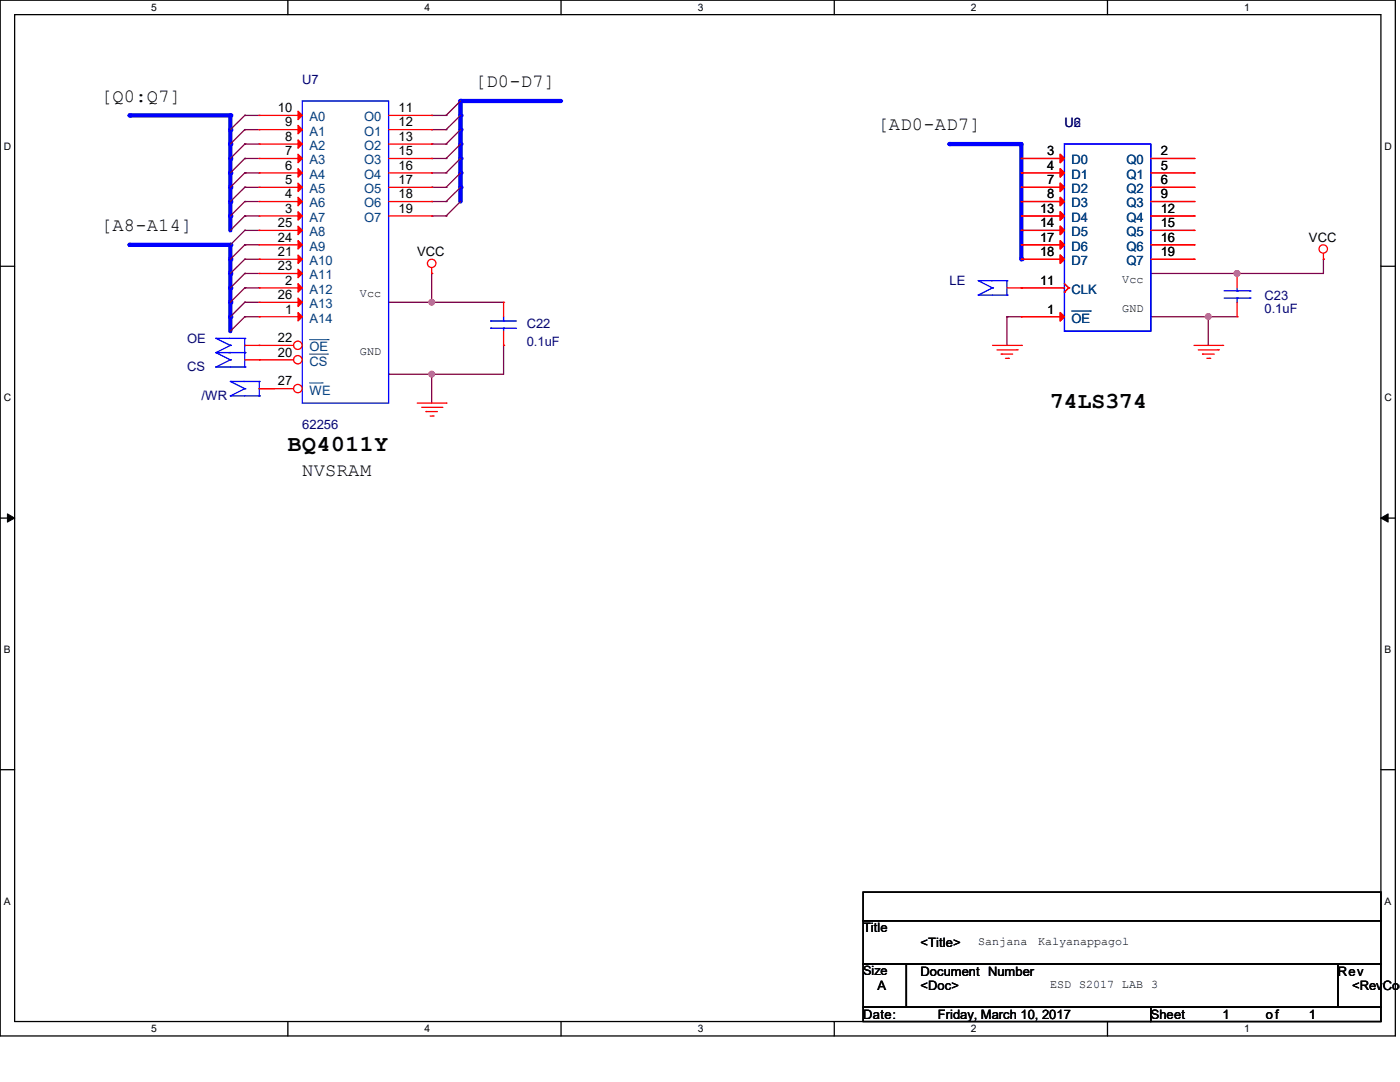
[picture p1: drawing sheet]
<svg xmlns="http://www.w3.org/2000/svg" width="279mm" height="216mm" viewBox="0 0 279 216" stroke-linecap="round" stroke-linejoin="round" font-family="sans-serif">
<path d="M0 0h278.5v206.7h-278.5zM2.9 2.9h272.7v200.9h-272.7z" fill="none" stroke="#000" stroke-width=".25"/>
<g fill="#fff">
<path d="M30.2 .3h1.1v2.3h-1.1z"/>
<path d="M30.2 204.1h1.1v2.3h-1.1z"/>
</g>
<path d="M57.4 0v2.9M57.4 203.8v2.9" fill="none" stroke="#000" stroke-width=".25"/>
<g fill="#fff">
<path d="M84.7 .3h1.1v2.3h-1.1z"/>
<path d="M84.7 204.1h1.1v2.3h-1.1z"/>
</g>
<path d="M112 0v2.9M112 203.8v2.9" fill="none" stroke="#000" stroke-width=".25"/>
<g fill="#fff">
<path d="M139.2 .3h1.1v2.3h-1.1z"/>
<path d="M139.2 204.1h1.1v2.3h-1.1z"/>
</g>
<path d="M166.5 0v2.9M166.5 203.8v2.9" fill="none" stroke="#000" stroke-width=".25"/>
<g fill="#fff">
<path d="M193.8 .3h1.1v2.3h-1.1z"/>
<path d="M193.8 204.1h1.1v2.3h-1.1z"/>
</g>
<path d="M221 0v2.9M221 203.8v2.9" fill="none" stroke="#000" stroke-width=".25"/>
<g fill="#fff">
<path d="M248.3 .3h1.1v2.3h-1.1z"/>
<path d="M248.3 204.1h1.1v2.3h-1.1z"/>
<path d="M.8 28h1.4v2.3h-1.4z"/>
<path d="M276.3 28h1.4v2.3h-1.4z"/>
<path d="M.8 78.2h1.4v2.3h-1.4z"/>
<path d="M276.3 78.2h1.4v2.3h-1.4z"/>
</g>
<path d="M0 53.1h2.9M275.6 53.1h2.9" fill="none" stroke="#000" stroke-width=".25"/>
<g fill="#fff">
<path d="M.8 128.5h1.3v2.2h-1.3z"/>
<path d="M276.3 128.5h1.3v2.2h-1.3z"/>
</g>
<path d="M0 103.4h2.9M275.6 103.4h2.9" fill="none" stroke="#000" stroke-width=".25"/>
<path d="M1.5 102.5l1.4 .9-1.4 .8zM275.6 103.4l1.4-.9v1.7z" fill="#000" stroke="#000" stroke-width=".2"/>
<g fill="#fff">
<path d="M.8 178.7h1.3v2.2h-1.3z"/>
<path d="M276.3 178.7h1.3v2.2h-1.3z"/>
</g>
<path d="M0 153.6h2.9M275.6 153.6h2.9" fill="none" stroke="#000" stroke-width=".25"/>
<path d="M229.7 54.6h.1M246.9 54.6h.1M264.1 51.7h.1M264.1 51.7v2.9h-34.4M201 63.2h.1M201 63.2h2.8M201 63.2v5.7M229.7 63.2h.1M229.7 63.2h17.2M241.1 63.2h.1M241.1 63.2v5.7" fill="none" stroke="#800040" stroke-width=".25"/>
<g fill="#f0f" stroke="#f0f" stroke-width=".25">
<circle cx="246.9" cy="54.6" r=".56"/>
<circle cx="241.1" cy="63.2" r=".55"/>
</g>
<path d="M203.8 28.7v23" fill="none" stroke="#00f" stroke-width=".85"/>
<circle cx="203.8" cy="51.7" r=".42" fill="#00f"/>
<path d="M189.5 28.7h14.3" fill="none" stroke="#00f" stroke-width=".85"/>
<circle cx="189.5" cy="28.7" r=".42" fill="#00f"/>
<path d="M86.1 54.6h.1M86.1 54.6v5.7M77.6 60.3h.1M77.6 74.7h.1M77.6 60.3h22.9M77.6 74.7h22.9M86.1 60.3h.1M86.1 74.7h.1M86.1 74.7v5.7" fill="none" stroke="#800040" stroke-width=".25"/>
<g fill="#f0f" stroke="#f0f" stroke-width=".25">
<circle cx="86.1" cy="60.3" r=".55"/>
<circle cx="86.1" cy="74.7" r=".55"/>
</g>
<path d="M91.9 20.2v2.8" fill="none" stroke="#00f" stroke-width=".85"/>
<circle cx="91.9" cy="20.2" r=".42" fill="#00f"/>
<g fill="none" stroke="#800040" stroke-width=".25">
<path d="M86.1 23h.1M86.1 25.9h.1M86.1 28.7h.1M86.1 31.6h.1M86.1 34.5h.1M86.1 37.4h.1M86.1 23h2.9M86.1 25.9h2.9M86.1 28.7h2.9M86.1 31.6h2.9M86.1 34.5h2.9M86.1 37.4h2.9"/>
<path d="M86.1 40.2h.1M86.1 43.1h.1M86.1 40.2h2.9M86.1 43.1h2.9"/>
</g>
<path d="M91.9 23v2.9" fill="none" stroke="#00f" stroke-width=".85"/>
<circle cx="91.9" cy="23" r=".42" fill="#00f"/>
<path d="M91.9 25.9v2.8" fill="none" stroke="#00f" stroke-width=".85"/>
<circle cx="91.9" cy="25.9" r=".42" fill="#00f"/>
<path d="M91.9 28.7v2.9" fill="none" stroke="#00f" stroke-width=".85"/>
<circle cx="91.9" cy="28.7" r=".42" fill="#00f"/>
<path d="M91.9 31.6v2.9" fill="none" stroke="#00f" stroke-width=".85"/>
<circle cx="91.9" cy="31.6" r=".42" fill="#00f"/>
<path d="M91.9 34.5v2.9" fill="none" stroke="#00f" stroke-width=".85"/>
<circle cx="91.9" cy="34.5" r=".42" fill="#00f"/>
<path d="M91.9 37.4v2.8" fill="none" stroke="#00f" stroke-width=".85"/>
<circle cx="91.9" cy="37.4" r=".42" fill="#00f"/>
<path d="M91.9 20.2h20.1" fill="none" stroke="#00f" stroke-width=".85"/>
<circle cx="91.9" cy="20.2" r=".42" fill="#00f"/>
<path d="M46 23v2.9" fill="none" stroke="#00f" stroke-width=".85"/>
<circle cx="46" cy="23" r=".42" fill="#00f"/>
<g fill="none" stroke="#800040" stroke-width=".25">
<path d="M48.9 23h.1M48.9 25.9h.1M48.9 28.7h.1M48.9 31.6h.1M48.9 34.5h.1M48.9 37.4h.1M48.9 23h2.8M48.9 25.9h2.8M48.9 28.7h2.8M48.9 31.6h2.8M48.9 34.5h2.8M48.9 37.4h2.8"/>
<path d="M48.9 40.2h.1M48.9 43.1h.1M48.9 40.2h2.8M48.9 43.1h2.8"/>
</g>
<path d="M46 25.9v2.8" fill="none" stroke="#00f" stroke-width=".85"/>
<circle cx="46" cy="25.9" r=".42" fill="#00f"/>
<path d="M46 28.7v2.9" fill="none" stroke="#00f" stroke-width=".85"/>
<circle cx="46" cy="28.7" r=".42" fill="#00f"/>
<path d="M46 31.6v2.9" fill="none" stroke="#00f" stroke-width=".85"/>
<circle cx="46" cy="31.6" r=".42" fill="#00f"/>
<path d="M46 34.5v2.9" fill="none" stroke="#00f" stroke-width=".85"/>
<circle cx="46" cy="34.5" r=".42" fill="#00f"/>
<path d="M46 37.4v2.8" fill="none" stroke="#00f" stroke-width=".85"/>
<circle cx="46" cy="37.4" r=".42" fill="#00f"/>
<path d="M46 40.2v2.9" fill="none" stroke="#00f" stroke-width=".85"/>
<circle cx="46" cy="40.2" r=".42" fill="#00f"/>
<path d="M46 43.1v2.9" fill="none" stroke="#00f" stroke-width=".85"/>
<circle cx="46" cy="43.1" r=".42" fill="#00f"/>
<path d="M46 48.9v2.8" fill="none" stroke="#00f" stroke-width=".85"/>
<circle cx="46" cy="48.9" r=".42" fill="#00f"/>
<g fill="none" stroke="#800040" stroke-width=".25">
<path d="M48.9 46h.1M48.9 48.9h.1M48.9 51.7h.1M48.9 54.6h.1M48.9 57.4h.1M48.9 46h2.8M48.9 48.9h2.8M48.9 51.7h2.8M48.9 54.6h2.8M48.9 57.4h2.8M48.9 60.3h.1M48.9 63.2h.1"/>
<path d="M48.9 60.3h2.8M48.9 63.2h2.8"/>
</g>
<path d="M46 51.7v2.9" fill="none" stroke="#00f" stroke-width=".85"/>
<circle cx="46" cy="51.7" r=".42" fill="#00f"/>
<path d="M46 54.6v2.8" fill="none" stroke="#00f" stroke-width=".85"/>
<circle cx="46" cy="54.6" r=".42" fill="#00f"/>
<path d="M46 57.4v2.9" fill="none" stroke="#00f" stroke-width=".85"/>
<circle cx="46" cy="57.4" r=".42" fill="#00f"/>
<path d="M46 60.3v2.9" fill="none" stroke="#00f" stroke-width=".85"/>
<circle cx="46" cy="60.3" r=".42" fill="#00f"/>
<path d="M46 63.2v2.9" fill="none" stroke="#00f" stroke-width=".85"/>
<circle cx="46" cy="63.2" r=".42" fill="#00f"/>
<path d="M25.9 48.9h20.1" fill="none" stroke="#00f" stroke-width=".85"/>
<circle cx="25.9" cy="48.9" r=".42" fill="#00f"/>
<path d="M25.9 23h20.1" fill="none" stroke="#00f" stroke-width=".85"/>
<circle cx="25.9" cy="23" r=".42" fill="#00f"/>
<g fill="none" stroke="#800040" stroke-width=".25">
<path d="M48.9 23h.1M48.9 25.9h.1M48.9 28.7h.1M48.9 31.6h.1M48.9 34.5h.1M48.9 37.4h.1M48.9 23l-2.9 2.9M48.9 25.9l-2.9 2.8M48.9 28.7l-2.9 2.9M48.9 31.6l-2.9 2.9M48.9 34.5l-2.9 2.9M48.9 37.4l-2.9 2.8"/>
<path d="M89 23h.1M89 25.9h.1M89 28.7h.1M89 31.6h.1M89 34.5h.1M89 37.4h.1M91.9 20.2l-2.9 2.8M91.9 23l-2.9 2.9M91.9 25.9l-2.9 2.8M91.9 28.7l-2.9 2.9M91.9 31.6l-2.9 2.9M91.9 34.5l-2.9 2.9"/>
<path d="M91.9 37.4l-2.9 2.8M48.9 40.2h.1M48.9 43.1h.1M48.9 46h.1M48.9 48.9h.1M48.9 51.7h.1M48.9 54.6h.1M48.9 57.4h.1M48.9 40.2l-2.9 2.9M48.9 43.1l-2.9 2.9M48.9 46l-2.9 2.9M48.9 48.9l-2.9 2.8"/>
<path d="M48.9 51.7l-2.9 2.9M48.9 54.6l-2.9 2.8M48.9 57.4l-2.9 2.9M89 40.2h.1M89 43.1h.1M91.9 40.2l-2.9 2.9M48.9 60.3h.1M48.9 63.2h.1M48.9 63.2l-2.9 2.9M48.9 60.3l-2.9 2.9M100.5 68.9h.1M100.5 68.9v5.8"/>
</g>
<g fill="none" stroke="#f00" stroke-width=".25">
<path d="M51.7 23h.1M51.7 25.9h.1M51.7 28.7h.1M51.7 31.6h.1M51.7 34.5h.1M51.7 37.4h.1M51.7 23h8.6M51.7 25.9h8.6M51.7 28.7h8.6M51.7 31.6h8.6M51.7 34.5h8.6M51.7 37.4h8.6"/>
<path d="M51.7 40.2h.1M51.7 43.1h.1M51.7 46h.1M51.7 48.9h.1M51.7 51.7h.1M51.7 54.6h.1M51.7 57.4h.1M51.7 57.4h8.6M51.7 40.2h8.6M51.7 43.1h8.6M51.7 46h8.6M51.7 48.9h8.6"/>
<path d="M51.7 51.7h8.6M51.7 54.6h8.6M86.1 54.6h.1M86.1 53.4v1.2M201 57.4h2.8M203.8 57.4h.1M264.1 51.7h.1M264.1 50.5v1.2M48.9 71.8h2.8M51.7 71.8h.1M51.7 60.3h.1M51.7 63.2h.1"/>
<path d="M51.7 60.3h8.6M51.7 63.2h8.6M198.1 68.9h5.7M199 69.8h4M199.8 70.7h.1M199.8 70.7h2.3M200.7 71.5h.6M201.3 71.5h.1M203 69.8h.1M203.8 68.9h.1M238.3 68.9h5.7M239.1 69.8h4.1"/>
<path d="M240 70.7h.1M240 70.7h2.3M240.9 71.5h.5M241.4 71.5h.1M243.2 69.8h.1M244 68.9h.1M83.3 80.4h5.7M84.2 81.3h4M85 82.1h.1M85 82.1h2.3M85.9 83h.5M86.4 83h.1"/>
<path d="M88.2 81.3h.1M89 80.4h.1"/>
<circle cx="86.2" cy="52.6" r=".84"/>
<circle cx="264.1" cy="49.7" r=".84"/>
</g>
<path d="M172.3 178h103.3v5.7h-103.3zM172.3 183.7h103.3v8.7h-103.3zM172.3 192.4h8.6v8.6h-8.6zM180.9 192.4h86.1v8.6h-86.1zM267 192.4h8.6v8.6h-8.6zM172.3 201h57.4v2.8h-57.4zM229.7 201h45.9v2.8h-45.9z" fill="none" stroke="#000" stroke-width=".25"/>
<g fill="none" stroke="#00f" stroke-width=".25">
<path d="M60.3 20.2h17.3v60.2h-17.3zM195.2 56h.1M195.2 58.9h.1M195.2 56h5.8M195.2 58.9h5.8M195.2 56l2.9 1.4M198.1 57.4h.1M198.1 57.4l-2.9 1.5M201 56h.1M201 58.9h.1M201 56v2.9M43.1 70.4h.1"/>
<path d="M43.1 73.2h.1M43.1 70.4h5.8M43.1 73.2h5.8M43.1 70.4l2.9 1.4M46 71.8h.1M46 71.8l-2.9 1.4M48.9 70.4h.1M48.9 73.2h.1M48.9 70.4v2.8"/>
</g>
<g fill="#f00" stroke="#f00" stroke-width=".25">
<path d="M59.5 22.2l.8 .8-.8 .9z"/>
<path d="M59.5 25l.8 .9-.8 .8z"/>
<path d="M59.5 27.9l.8 .8-.8 .9z"/>
<path d="M59.5 30.8l.8 .8-.8 .9z"/>
<path d="M59.5 33.7l.8 .8-.8 .8z"/>
<path d="M59.5 36.5l.8 .9-.8 .8z"/>
<path d="M59.5 39.4l.8 .8-.8 .9z"/>
<path d="M59.5 42.2l.8 .9-.8 .8z"/>
<path d="M59.5 45.1l.8 .9-.8 .8z"/>
<path d="M59.5 48l.8 .9-.8 .8z"/>
<path d="M59.5 50.9l.8 .8-.8 .9z"/>
<path d="M59.5 53.7l.8 .9-.8 .8z"/>
<path d="M59.5 56.6l.8 .8-.8 .9z"/>
<path d="M59.5 59.5l.8 .8-.8 .9z"/>
<path d="M59.5 62.4l.8 .8-.8 .9z"/>
</g>
<circle cx="59.4" cy="77.5" r=".84" fill="#fff" stroke="#f00" stroke-width=".25"/>
<g fill="none" stroke="#f00" stroke-width=".25">
<path d="M77.6 23h8.5M77.6 25.9h8.5M77.6 28.7h8.5M77.6 31.6h8.5M77.6 34.5h8.5M77.6 37.4h8.5M86.1 23h.1M86.1 25.9h.1M86.1 28.7h.1M86.1 31.6h.1M86.1 34.5h.1M86.1 37.4h.1"/>
<path d="M77.6 40.2h8.5M77.6 43.1h8.5M86.1 40.2h.1M86.1 43.1h.1M51.7 77.6h.1M51.7 77.6h6.9"/>
</g>
<path d="M61.8 76.4h2.5M64.3 76.4h.1" fill="none" stroke="#004080" stroke-width=".2"/>
<circle cx="59.4" cy="71.8" r=".84" fill="#fff" stroke="#f00" stroke-width=".25"/>
<path d="M51.7 71.8h.1M51.7 71.8h6.9" fill="none" stroke="#f00" stroke-width=".25"/>
<path d="M61.8 70.7h3.6M65.4 70.7h.1" fill="none" stroke="#004080" stroke-width=".2"/>
<circle cx="59.4" cy="68.9" r=".84" fill="#fff" stroke="#f00" stroke-width=".25"/>
<g fill="none" stroke="#f00" stroke-width=".25">
<path d="M203.8 31.6h.1M203.8 34.5h.1M203.8 37.4h.1M203.8 31.6h8.6M203.8 34.5h8.6M203.8 37.4h8.6M229.7 31.6h8.6M229.7 34.5h8.6M229.7 37.4h8.6M238.3 31.6h.1M238.3 34.5h.1M238.3 37.4h.1"/>
<path d="M203.8 40.2h.1M203.8 43.1h.1M203.8 46h.1M203.8 48.9h.1M203.8 51.7h.1M203.8 57.4h.1M203.8 40.2h8.6M203.8 43.1h8.6M203.8 46h8.6M203.8 48.9h8.6M203.8 51.7h8.6M203.8 57.4h8.6"/>
<path d="M212.4 58.3h.1M212.4 56.6l.9 .8M213.3 57.4h.1M213.3 57.4l-.9 .9M229.7 40.2h8.6M229.7 43.1h8.6M229.7 46h8.6M229.7 48.9h8.6M229.7 51.7h8.6M238.3 40.2h.1M238.3 43.1h.1M238.3 46h.1"/>
<path d="M238.3 48.9h.1M238.3 51.7h.1M246.9 54.6h.1M246.9 54.6v2.8M48.9 68.9h9.7M51.7 68.9h.1M51.7 77.6h2.9M54.6 77.6h.1M100.5 68.9h.1M100.5 60.3h.1M100.5 60.3v2.9M100.5 66.1v2.8"/>
<path d="M203.8 63.2h.1M203.8 63.2h8.6M246.9 63.2h.1M246.9 60.3v2.9"/>
</g>
<path d="M61.8 67.8h3.7M65.5 67.8h.1M213.9 62.1h3.7M217.6 62.1h.1" fill="none" stroke="#004080" stroke-width=".2"/>
<g fill="none" stroke="#00f" stroke-width=".25">
<path d="M212.4 28.7h17.3v37.4h-17.3zM244.3 59.5h5.2M244.3 58h5.2M246.9 58h.1M246.9 59.5h.1M246.9 57.4v.6M246.9 59.5v.8M249.5 59.5h.1M249.5 58h.1M43.1 67.5h.1M43.1 70.4h.1M43.1 67.5h5.8"/>
<path d="M43.1 70.4h5.8M43.1 67.5l2.9 1.4M46 68.9h.1M46 76.1h.1M46 79h.1M46 68.9l-2.9 1.5M46 76.1h5.7M46 79h5.7M46 76.1l2.9 1.5M48.9 67.5h.1M48.9 70.4h.1M48.9 77.6h.1"/>
<path d="M48.9 67.5v2.9M48.9 77.6l-2.9 1.4M51.7 76.1h.1M51.7 79h.1M51.7 76.1v2.9M97.9 64.1h.1M97.9 65.5h.1M97.9 64.1h5.2M97.9 65.5h5.2M100.5 65.5h.1M100.5 64.1h.1M100.5 63.2v.9"/>
<path d="M100.5 65.5v.6"/>
</g>
<g fill="#f00" stroke="#f00" stroke-width=".25">
<path d="M211.6 30.8l.8 .8-.8 .9z"/>
<path d="M211.6 33.7l.8 .8-.8 .8z"/>
<path d="M211.6 36.5l.8 .9-.8 .8z"/>
<path d="M211.6 39.4l.8 .8-.8 .9z"/>
<path d="M211.6 42.2l.8 .9-.8 .8z"/>
<path d="M211.6 45.1l.8 .9-.8 .8z"/>
<path d="M211.6 48l.8 .9-.8 .8z"/>
<path d="M211.6 50.9l.8 .8-.8 .9z"/>
<path d="M211.6 62.4l.8 .8-.8 .9z"/>
</g>
<g fill="#f0f" stroke="#f0f" stroke-width=".25">
<circle cx="246.9" cy="54.6" r=".56"/>
<circle cx="241.1" cy="63.2" r=".55"/>
<circle cx="86.1" cy="60.3" r=".55"/>
<circle cx="86.1" cy="74.7" r=".55"/>
</g>
<g font-size="4.6">
<text x="209.6" y="81.4">74LS374</text>
<text x="57.4" y="90">BQ4011Y</text>
</g>
<g font-size="3.7">
<text x="94.8" y="17.4">[D0-D7]</text>
<text x="20.2" y="20.3">[Q0:Q7]</text>
<text x="175.1" y="26">[AD0-AD7]</text>
<text x="20.2" y="46.1">[A8-A14]</text>
<text x="60.3" y="94.9">NVSRAM</text>
</g>
<g font-size="2.6" fill="#000080">
<text x="60.3" y="16.7">U7</text>
<text x="212.4" y="25.4">U2</text>
<text x="212.4" y="25.4">U6</text>
<text x="189.5" y="56.9">LE</text>
<text x="252.3" y="59.8">C23</text>
<text x="105.1" y="65.5">C22</text>
<text x="252.3" y="62.4">0.1uF</text>
<text x="37.4" y="68.4">OE</text>
<text x="105.1" y="69">0.1uF</text>
<text x="37.4" y="74.1">CS</text>
<text x="40.2" y="79.9">/WR</text>
<text x="60.3" y="85.6">62256</text>
</g>
<g font-size="2.6">
<text x="55.5" y="22.4">10</text>
<text x="79.5" y="22.4">11</text>
<text x="56.9" y="25.2">9</text>
<text x="56.9" y="28.1">8</text>
<text x="79.5" y="25.2">12</text>
<text x="79.5" y="28.1">13</text>
<text x="56.9" y="31">7</text>
<text x="56.9" y="33.9">6</text>
<text x="79.5" y="31">15</text>
<text x="79.5" y="33.9">16</text>
<text x="209" y="31">3</text>
<text x="209" y="33.9">4</text>
<text x="231.6" y="31">2</text>
<text x="231.6" y="33.9">5</text>
<text x="56.9" y="36.7">5</text>
<text x="56.9" y="39.6">4</text>
<text x="79.5" y="36.7">17</text>
<text x="79.5" y="39.6">18</text>
<text x="209" y="36.7">7</text>
<text x="209" y="39.6">8</text>
<text x="231.6" y="36.7">6</text>
<text x="231.6" y="39.6">9</text>
<text x="55.5" y="45.3">25</text>
<text x="56.9" y="42.5">3</text>
<text x="79.5" y="42.5">19</text>
<text x="207.6" y="42.5">13</text>
<text x="207.6" y="45.3">14</text>
<text x="231.6" y="42.5">12</text>
<text x="231.6" y="45.3">15</text>
<text x="55.5" y="48.2">24</text>
<text x="55.5" y="51.1">21</text>
<text x="55.5" y="53.9">23</text>
<text x="83.3" y="51.2">VCC</text>
<text x="207.6" y="48.2">17</text>
<text x="207.6" y="51.1">18</text>
<text x="231.6" y="48.2">16</text>
<text x="231.6" y="51.1">19</text>
<text x="261.2" y="48.3">VCC</text>
<text x="55.5" y="59.7">26</text>
<text x="56.9" y="56.8">2</text>
<text x="207.6" y="56.8">11</text>
<text x="56.9" y="62.6">1</text>
<text x="209" y="62.6">1</text>
<text x="55.5" y="71.2">20</text>
<text x="55.5" y="68.3">22</text>
<text x="55.5" y="76.9">27</text>
<text x="172.3" y="186.1">Title</text>
<text x="183.7" y="188.9">&lt;Title&gt;</text>
<text x="175.1" y="197.6">A</text>
<text x="183.7" y="197.6">&lt;Doc&gt;</text>
<text x="183.7" y="194.7">Document Number</text>
<text x="267" y="194.7">Rev</text>
<text x="269.8" y="197.6">&lt;RevCod</text>
<text x="172.3" y="203.3">Date:</text>
<text x="187.2" y="203.3">Friday, March 10, 2017</text>
<text x="229.7" y="203.3">Sheet</text>
<text x="244" y="203.3">1</text>
<text x="252.6" y="203.3">of</text>
<text x="261.2" y="203.3">1</text>
</g>
<g font-size="2.6" fill="#004080">
<text x="61.8" y="24.2">A0</text>
<text x="61.8" y="27.1">A1</text>
<text x="61.8" y="29.9">A2</text>
<text x="72.7" y="24.2">O0</text>
<text x="72.7" y="27.1">O1</text>
<text x="72.7" y="29.9">O2</text>
<text x="61.8" y="32.8">A3</text>
<text x="61.8" y="35.7">A4</text>
<text x="72.7" y="32.8">O3</text>
<text x="72.7" y="35.7">O4</text>
<text x="213.9" y="32.8">D0</text>
<text x="213.9" y="35.7">D1</text>
<text x="224.8" y="32.8">Q0</text>
<text x="224.8" y="35.7">Q1</text>
<text x="61.8" y="38.6">A5</text>
<text x="61.8" y="41.4">A6</text>
<text x="72.7" y="38.6">O5</text>
<text x="72.7" y="41.4">O6</text>
<text x="213.9" y="38.6">D2</text>
<text x="213.9" y="41.4">D3</text>
<text x="224.8" y="38.6">Q2</text>
<text x="224.8" y="41.4">Q3</text>
<text x="61.8" y="44.3">A7</text>
<text x="61.8" y="47.2">A8</text>
<text x="72.7" y="44.3">O7</text>
<text x="213.9" y="44.3">D4</text>
<text x="213.9" y="47.2">D5</text>
<text x="224.8" y="44.3">Q4</text>
<text x="224.8" y="47.2">Q5</text>
<text x="61.8" y="50">A9</text>
<text x="61.8" y="52.9">A10</text>
<text x="213.9" y="50">D6</text>
<text x="213.9" y="52.9">D7</text>
<text x="224.8" y="50">Q6</text>
<text x="224.8" y="52.9">Q7</text>
<text x="61.8" y="55.8">A11</text>
<text x="61.8" y="58.6">A12</text>
<text x="213.9" y="58.6">CLK</text>
<text x="61.8" y="61.5">A13</text>
<text x="61.8" y="64.4">A14</text>
<text x="213.9" y="64.4">OE</text>
<text x="61.8" y="70.1">OE</text>
<text x="61.8" y="73">CS</text>
<text x="61.8" y="78.7">WE</text>
</g>
<text font-size="2.5" x="172.3" y="194.6">Size</text>
<g font-size="2.3">
<text x="71.8" y="59.4">Vcc</text>
<text x="223.9" y="56.5">Vcc</text>
<text x="223.9" y="62.2">GND</text>
<text x="71.8" y="70.8">GND</text>
<text x="195.2" y="188.5">Sanjana</text>
<text x="207.2" y="188.5">Kalyanappagol</text>
<text x="209.6" y="197.1">ESD S2017 LAB 3</text>
</g>
<g font-size="2.1">
<text x="30.2" y="2.2">5</text>
<text x="84.7" y="2.2">4</text>
<text x="139.2" y="2.2">3</text>
<text x="193.8" y="2.2">2</text>
<text x="248.3" y="2.2">1</text>
<text x=".8" y="29.8">D</text>
<text x="276.3" y="29.8">D</text>
<text x=".8" y="80.1">C</text>
<text x="276.3" y="80.1">C</text>
<text x=".8" y="130.3">B</text>
<text x="276.3" y="130.3">B</text>
<text x=".8" y="180.5">A</text>
<text x="276.3" y="180.5">A</text>
<text x="30.2" y="206">5</text>
<text x="84.7" y="206">4</text>
<text x="139.2" y="206">3</text>
<text x="193.8" y="206">2</text>
<text x="248.3" y="206">1</text>
</g>
</svg>
